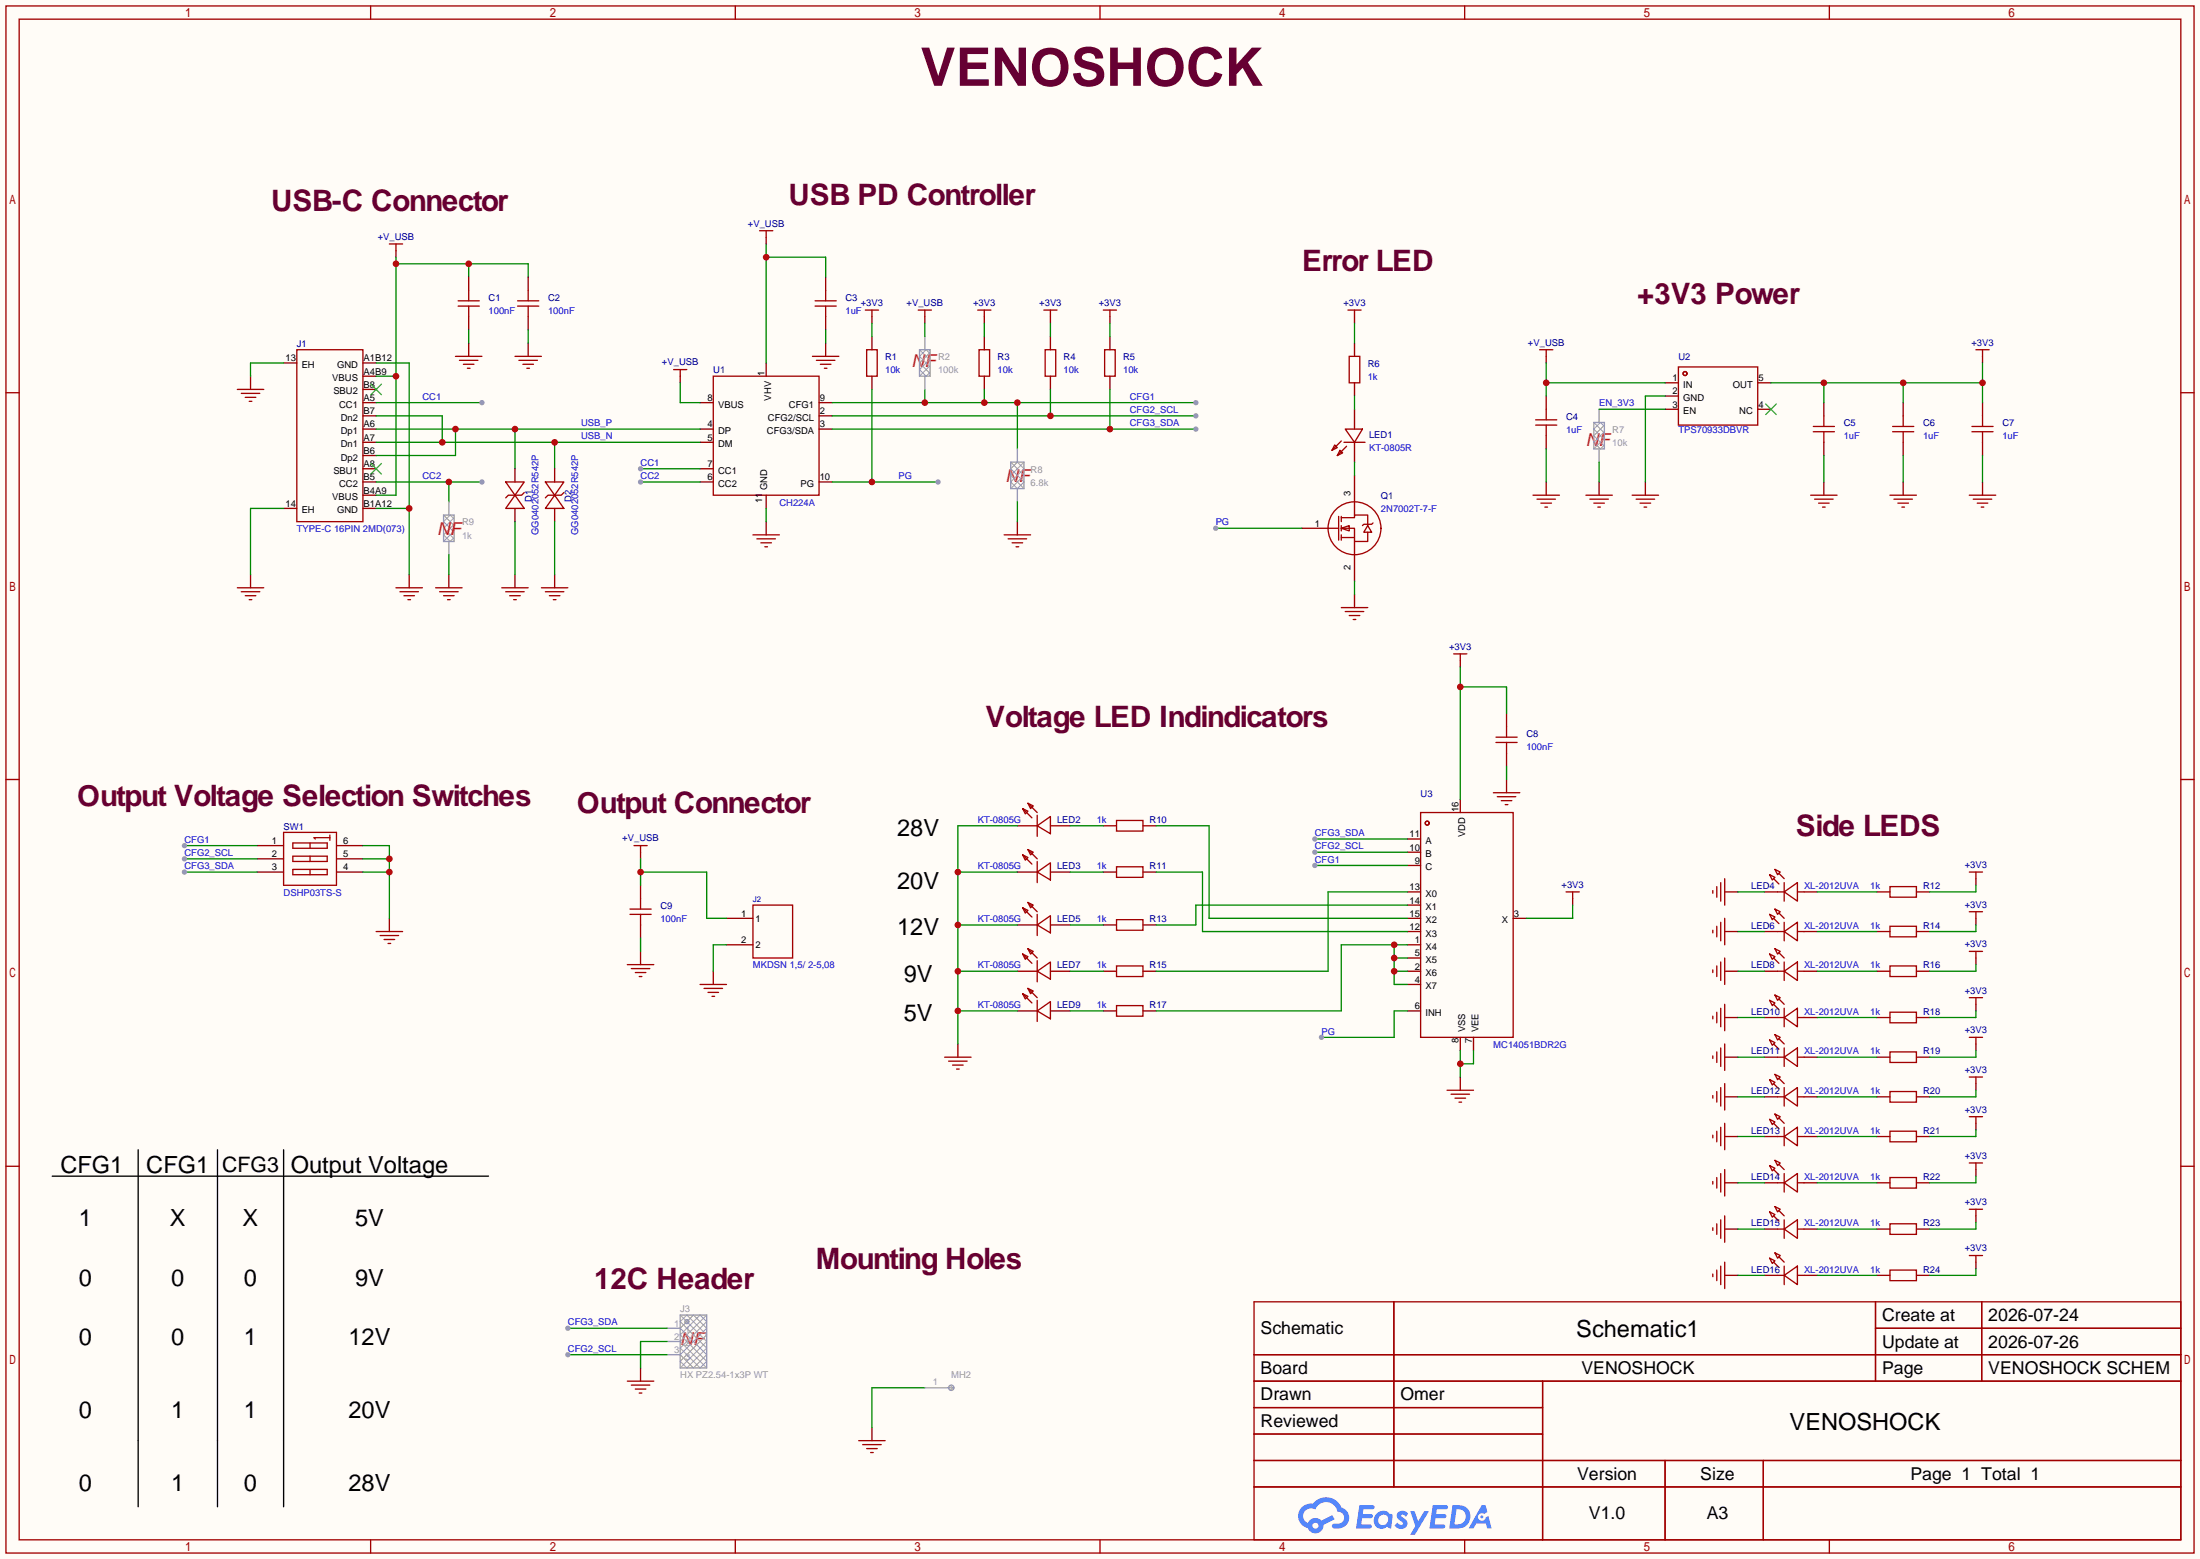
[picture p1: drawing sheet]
<svg xmlns="http://www.w3.org/2000/svg" width="423mm" height="299mm" viewBox="0 0 423 299" stroke-linecap="round" stroke-linejoin="round" font-family="sans-serif">
<path d="M0 0h422.7v299.5h-422.7z" fill="#fffcf7"/>
<g fill="none" stroke="#a10000" stroke-width=".25">
<path d="M1.1 1.1h420.4v297.2h-420.4zM3.7 3.7h415.3v292.1h-415.3zM71.2 1.1v2.6M141.3 1.1v2.6M211.3 1.1v2.6M281.4 1.1v2.6M351.5 1.1v2.6M1.1 75.4h2.6M419 75.4h2.5M1.1 149.7h2.6M419 149.7h2.5M1.1 224h2.6"/>
<path d="M419 224h2.5M240.9 250.1h178.1v45.7h-178.1zM267.8 250.1v35.5M360.3 250.1v15.2M360.3 255.1h58.7M380.7 250.1v15.2M240.9 260.2h178.1M240.9 265.3h178.1M240.9 270.4h55.5M240.9 275.5h55.5M296.4 265.3v30.5M71.2 295.8v2.5"/>
<path d="M141.3 295.8v2.5M211.3 295.8v2.5M240.9 280.5h178.1M240.9 285.6h178.1M281.4 295.8v2.5M319.9 280.5v15.3M338.8 280.5v15.3M351.5 295.8v2.5"/>
</g>
<g fill="#5487ff">
<path d="M268.7 290.5a1.3 1.3 0 0 1 1.8 .2l-.4 .7a.54 .54 0 0 0-.9-.3l.1 .2a1.58 1.58 0 0 1 1.1 1.6 1.43 1.43 0 0 1-2.5 .2l.5-.6a.64 .64 0 0 0 .5 .4 .64 .64 0 0 0 .7-.2l-.2-.3a1.35 1.35 0 0 1-.9-1.8z"/>
<path d="M270.9 290.3h.9l.6 1.9 1.2-1.9h.9l-2.7 4.5h-.9l1-1.7z"/>
<path d="M261.2 289.1h1.6a1.31 1.31 0 0 1 1.2 .2 .4 .4 0 0 1-.3 .6h-1.8l-.1 .9h1.6a.4 .4 0 0 1 .4 .5 .4 .4 0 0 1-.4 .3h-1.7l-.2 1.2h.8a1.23 1.23 0 0 1 1.2 .2 .39 .39 0 0 1-.3 .6h-2.7z"/>
<path d="M275.3 289.1h1.6a1.32 1.32 0 0 1 1.2 .2 .39 .39 0 0 1-.3 .6h-1.8l-.1 .9h1.6a.4 .4 0 0 1 .4 .5 .4 .4 0 0 1-.4 .3h-1.7l-.2 1.2h.8a1.23 1.23 0 0 1 1.2 .2 .39 .39 0 0 1-.3 .6h-2.7z"/>
<path d="M284.7 289.1h.7l.3 1.4-.6 .3a.75 .75 0 0 0-1.1 .3 .75 .75 0 0 0 .5 1.1 .75 .75 0 0 0 .9-.7l.5-.3 .7 2.4h-.9l-.2-1h-1.9l-.5 1h-.9z"/>
<path d="M279.1 289.1l-.7 4.5h1.5a2.27 2.27 0 0 0 2.6-2.3 2.27 2.27 0 0 0-2.7-2.2zM279.8 289.9a1.5 1.5 0 0 1 1.8 1.5 1.5 1.5 0 0 1-1.9 1.4h-.3z"/>
<path d="M264.5 290.7a1.6 1.6 0 0 0-.4 2.2 1.6 1.6 0 0 0 2.2 .5l.2-.2 .8 .4 .3-2.5-.2-.3h-.5a1.58 1.58 0 0 0-2.4-.1zM265.1 291.3a.99 .99 0 0 1 1.6 .3 .99 .99 0 0 1-.9 1.3 .94 .94 0 0 1-1-.5 .94 .94 0 0 1 .3-1.1z"/>
<path d="M250.1 289.5a2.37 2.37 0 0 0 1.2 4 1.54 1.54 0 0 0 1.7 1 1.54 1.54 0 0 0 1.3-1.6l2.1-1.1-.5-.8-2 1.1a1.57 1.57 0 0 0-2.6 .5 1.5 1.5 0 0 1-.8-2.1 1.5 1.5 0 0 1 2.2-.5 2.23 2.23 0 0 1 2.3-1.5 2.23 2.23 0 0 1 2 1.9 1.16 1.16 0 0 1 1.2 1 1.16 1.16 0 0 1-1.1 1.3h-.6a.47 .47 0 0 0-.6 .4 .47 .47 0 0 0 .4 .5 2.19 2.19 0 0 0 2.4-.8 2.19 2.19 0 0 0 .1-2.5l-1.1-.8a3.2 3.2 0 0 0-5.5-.7l-1.1 .1zM252.1 293.1a.6 .6 0 0 1 1.2 0 .6 .6 0 0 1-1.2 0z"/>
<circle cx="284.7" cy="291.4" r=".28"/>
</g>
<g fill="none" stroke="#a10000" stroke-width=".25">
<path d="M156.6 58.8h4.1M156.6 57.8h4.1M158.6 55.8v2M158.6 58.8v2M137 72.3h20.4v22.8h-20.4zM297.1 78.6v2M350.4 79.9v2M365.6 79.9v2M380.9 79.9v2M295 81.7h4.1M295 80.6h4.1M297.1 81.7v2"/>
<path d="M348.4 82.9h4M348.4 81.9h4M350.4 82.9v2.1M363.6 82.9h4.1M363.6 81.9h4.1M365.6 82.9v2.1M378.8 82.9h4.1M378.8 81.9h4.1M380.9 82.9v2.1"/>
</g>
<g fill="none" stroke="#870000" stroke-width=".25">
<path d="M158.6 53.2v2.6M134.5 77.3h2.5M147.2 69.7v2.6M157.4 79.9h2.5M157.4 77.3h2.5M158.6 60.8v2.6M297.1 76.1v2.5M350.4 77.3v2.6M365.6 77.3v2.6M380.9 77.3v2.6M134.5 82.4h2.5M134.5 85h2.5"/>
<path d="M134.5 92.6h2.5M134.5 90h2.5M147.2 95.1v2.6M157.4 82.4h2.5M157.4 92.6h2.5M297.1 83.7v2.5M350.4 85v2.5M365.6 85v2.5M380.9 85v2.5"/>
</g>
<path d="M147.2 49.4h11.4v3.8M147.2 46.9v22.8" fill="none" stroke="#008700" stroke-width=".25"/>
<circle cx="147.2" cy="49.4" r=".63" fill="#c00"/>
<g fill="none" stroke="#870000" stroke-width=".25">
<path d="M76.1 48.1v1.3M147.2 45.6v1.3M48.1 72.3v2.5M54.5 69.7h2.5M69.7 69.7h2.6M69.7 72.3h2.6M69.7 74.8h2.6M69.7 77.3h2.6M69.7 79.9h2.6M90 65.9v2.6M101.5 65.9v2.6M130.7 72.3v1.2"/>
<path d="M158.6 65.9v2.6M167.5 60.8v1.3M177.7 60.8v1.3M189.1 60.8v1.3M201.8 60.8v1.3M213.2 60.8v1.3M260.2 60.8v1.3M297.1 68.5v1.2M380.9 68.5v1.2M54.5 97.7h2.5M69.7 82.4h2.6M69.7 85h2.6"/>
<path d="M69.7 87.5h2.6M69.7 90h2.6M69.7 92.6h2.6M69.7 95.1h2.6M69.7 97.7h2.6M297.1 92.6v2.5M307.2 92.6v2.5M316.1 92.6v2.5M350.4 92.6v2.5M365.6 92.6v2.5M380.9 92.6v2.5M48.1 110.4v2.5"/>
<path d="M78.6 110.4v2.5M86.2 110.4v2.5M98.9 110.4v2.5M106.6 110.4v2.5M147.2 100.2v2.5M195.5 100.2v2.5M260.2 114.2v2.5M280.5 126.9v1.2M289.4 149.7v2.6M74.8 176.4v2.5M123.1 163.7v1.3M302.1 172.6v1.3"/>
<path d="M331.3 171.3h2.6M331.3 178.9h2.6M379.6 168.8v1.3M379.6 176.4v1.3M123.1 182.8v2.5M137 186.6v2.5M331.3 195.5h2.6M331.3 186.6h2.6M379.6 184v1.3M379.6 192.9v1.3M184 200.5v2.6M280.5 206.9v2.5"/>
<path d="M331.3 210.7h2.6M331.3 218.3h2.6M331.3 203.1h2.6M379.6 200.5v1.3M379.6 208.2v1.2M379.6 215.8v1.2M331.3 227.2h2.6M331.3 236.1h2.6M379.6 224.7v1.2M379.6 233.6v1.2M331.3 245h2.6M379.6 242.4v1.3"/>
<path d="M123.1 262.8v2.5M167.5 274.2v2.5"/>
</g>
<g fill="none" stroke="#a10000" stroke-width=".25">
<path d="M74.8 46.9h2.5M76.1 46.9v1.2M145.9 44.3h2.6M147.2 44.3v1.3M166.2 59.6h2.6M167.5 59.6v1.2M176.4 59.6h2.5M177.7 59.6v1.2M187.8 59.6h2.6M189.1 59.6v1.2M200.5 59.6h2.6M201.8 59.6v1.2"/>
<path d="M212 59.6h2.5M213.2 59.6v1.2M259 59.6h2.5M260.2 59.6v1.2M45.6 74.8h5.1M46.4 75.6h3.5M47.1 76.3h2M47.9 77.1h.5M57 67.2h12.7v33h-12.7zM87.5 68.5h5.1M88.3 69.2h3.5M89 70h2.1"/>
<path d="M89.8 70.7h.5M98.9 68.5h5.1M99.7 69.2h3.6M100.5 70h2M101.2 70.7h.5M129.4 71h2.6M130.7 71v1.3M156.1 68.5h5.1M156.8 69.2h3.6M157.6 70h2M158.4 70.7h.5M295.8 67.2h2.5"/>
<path d="M297.1 67.2v1.3M379.6 67.2h2.5M380.9 67.2v1.3M294.5 95.1h5.1M295.3 95.9h3.5M296 96.6h2.1M296.8 97.4h.5M304.7 95.1h5.1M305.4 95.9h3.6M306.2 96.6h2M307 97.4h.5M313.6 95.1h5"/>
<path d="M314.3 95.9h3.6M315.1 96.6h2M315.8 97.4h.6M347.9 95.1h5M348.6 95.9h3.6M349.4 96.6h2M350.1 97.4h.5M363.1 95.1h5.1M363.9 95.9h3.5M364.6 96.6h2M365.4 97.4h.5M378.3 95.1h5.1"/>
<path d="M379.1 95.9h3.6M379.9 96.6h2M380.6 97.4h.5M45.6 112.9h5.1M46.4 113.7h3.5M47.1 114.4h2M47.9 115.2h.5M76.1 112.9h5.1M76.8 113.7h3.6M77.6 114.4h2M78.4 115.2h.5M83.7 112.9h5.1"/>
<path d="M84.5 113.7h3.5M85.2 114.4h2M86 115.2h.5M96.4 112.9h5.1M97.2 113.7h3.5M97.9 114.4h2M98.7 115.2h.5M104 112.9h5.1M104.8 113.7h3.5M105.5 114.4h2.1M106.3 115.2h.5M144.7 102.7h5"/>
<path d="M145.4 103.5h3.6M146.2 104.3h2M146.9 105h.5M192.9 102.7h5.1M193.7 103.5h3.5M194.4 104.3h2.1M195.2 105h.5M257.7 116.7h5.1M258.4 117.5h3.6M259.2 118.2h2M260 119h.5M279.3 125.6h2.5"/>
<path d="M280.5 125.6v1.3M286.9 152.3h5.1M287.7 153h3.5M288.4 153.8h2M289.2 154.6h.5M72.3 178.9h5M73 179.7h3.6M121.8 162.4h2.5M123.1 162.4v1.3M300.9 171.3h2.5M302.1 171.3v1.3M329.1 171.1v.5"/>
<path d="M329.1 178.7v.5M329.8 170.3v2M329.8 177.9v2.1M330.6 169.5v3.6M330.6 177.2v3.5M331.3 168.8v5.1M331.3 176.4v5.1M378.3 175.1h2.6M378.3 167.5h2.6M379.6 167.5v1.3M379.6 175.1v1.3M73.8 180.5h2"/>
<path d="M74.5 181.2h.6M120.5 185.3h5.1M121.3 186.1h3.5M122 186.8h2.1M122.8 187.6h.5M134.5 189.1h5.1M135.3 189.9h3.5M136 190.6h2M136.8 191.4h.5M329.1 186.3v.5M329.1 195.2v.5M329.8 185.5v2.1"/>
<path d="M329.8 194.4v2.1M330.6 184.8v3.5M330.6 193.7v3.5M331.3 184v5.1M331.3 192.9v5.1M378.3 199.3h2.6M378.3 191.6h2.6M378.3 182.8h2.6M379.6 182.8v1.2M379.6 191.6v1.3M379.6 199.3v1.2M181.5 203.1h5.1"/>
<path d="M182.2 203.8h3.6M183 204.6h2M183.8 205.4h.5M278 209.4h5.1M278.8 210.2h3.5M279.5 210.9h2.1M280.3 211.7h.5M329.1 202.8v.5M329.1 210.4v.5M329.1 218.1v.5M329.8 202.1v2M329.8 209.7v2"/>
<path d="M329.8 217.3v2M330.6 201.3v3.6M330.6 208.9v3.6M330.6 216.5v3.6M331.3 200.5v5.1M331.3 208.2v5M331.3 215.8v5.1M378.3 206.9h2.6M378.3 214.5h2.6M379.6 206.9v1.3M379.6 214.5v1.3M329.1 226.9v.6"/>
<path d="M329.1 235.8v.5M329.8 226.2v2M329.8 235.1v2M330.6 225.4v3.6M330.6 234.3v3.6M331.3 224.7v5M331.3 233.6v5M378.3 232.3h2.6M378.3 223.4h2.6M379.6 223.4v1.3M379.6 232.3v1.3M329.1 244.7v.5"/>
<path d="M329.8 244v2M330.6 243.2v3.6M331.3 242.4v5.1M378.3 241.2h2.6M379.6 241.2v1.2M120.5 265.3h5.1M121.3 266.1h3.5M122 266.8h2.1M122.8 267.6h.5M165 276.7h5.1M165.7 277.5h3.6M166.5 278.3h2"/>
<path d="M167.3 279h.5"/>
</g>
<path d="M72.3 69.7h6.3v40.7M130.7 73.5v3.8h3.8M158.6 63.4v2.5M72.3 97.7h6.3M147.2 97.7v2.5" fill="none" stroke="#008700" stroke-width=".25"/>
<path d="M71.2 73.8l2.1 2M73.3 73.8l-2.1 2M71.2 89l2.1 2.1M73.3 89l-2.1 2.1" fill="none" stroke="#3c3" stroke-width=".25"/>
<circle cx="78.6" cy="97.7" r=".63" fill="#c00"/>
<path d="M54.5 69.7h-6.4v2.6M54.5 97.7h-6.4v12.7M72.3 82.4h62.2M87.5 82.4v5.1h-15.2M98.9 82.4v7.6" fill="none" stroke="#008700" stroke-width=".25"/>
<g fill="#c00">
<circle cx="87.5" cy="82.4" r=".63"/>
<circle cx="98.9" cy="82.4" r=".63"/>
</g>
<path d="M72.3 79.9h12.7v5.1M72.3 85h62.2M106.6 85v5" fill="none" stroke="#008700" stroke-width=".25"/>
<g fill="#c00">
<circle cx="85" cy="85" r=".63"/>
<circle cx="106.6" cy="85" r=".63"/>
</g>
<path d="M72.3 77.3h20.3" fill="none" stroke="#008700" stroke-width=".25"/>
<circle cx="92.6" cy="77.3" r=".51" fill="#999"/>
<path d="M72.3 92.6h20.3M86.2 92.6v3.8" fill="none" stroke="#008700" stroke-width=".25"/>
<circle cx="86.2" cy="92.6" r=".63" fill="#c00"/>
<circle cx="92.6" cy="92.6" r=".51" fill="#999"/>
<path d="M123.1 90h11.4" fill="none" stroke="#008700" stroke-width=".25"/>
<circle cx="123.1" cy="90" r=".51" fill="#999"/>
<path d="M123.1 92.6h11.4" fill="none" stroke="#008700" stroke-width=".25"/>
<circle cx="123.1" cy="92.6" r=".51" fill="#999"/>
<path d="M98.9 90v2.6M98.9 97.7v2.5M106.6 90v2.6M106.6 97.7v2.5" fill="none" stroke="#870000" stroke-width=".25"/>
<path d="M97.2 92.6h3.5l-1.8 2.5zM98.9 95.1l1.8 2.6h-3.5zM100.7 94.6l-.5 .5h-2.5l-.5 .5M104.8 92.6h3.5l-1.7 2.5zM106.6 95.1l1.7 2.6h-3.5zM108.3 94.6l-.5 .5h-2.5l-.5 .5" fill="none" stroke="#a10000" stroke-width=".25"/>
<path d="M76.1 49.4v45.7h-3.8M76.1 50.7h25.4v2.5M90 50.7v2.5M72.3 72.3h3.8M98.9 100.2v10.2M106.6 100.2v10.2" fill="none" stroke="#008700" stroke-width=".25"/>
<g fill="#c00">
<circle cx="76.1" cy="72.3" r=".63"/>
<circle cx="76.1" cy="50.7" r=".63"/>
<circle cx="90" cy="50.7" r=".63"/>
</g>
<g fill="none" stroke="#870000" stroke-width=".25">
<path d="M90 53.2v2.6M101.5 53.2v2.6M90 60.8v2.6M101.5 60.8v2.6M167.5 64.6v2.6M167.5 72.3v2.5M189.1 64.6v2.6M189.1 72.3v2.5M201.8 64.6v2.6M201.8 72.3v2.5M213.2 64.6v2.6M213.2 72.3v2.5"/>
<path d="M260.2 65.9v2.6M260.2 73.5v2.6M289.4 137v2.6M212 158.6h2.5M219.6 158.6h2.5M289.4 144.7v2.5M123.1 170.1v2.5M123.1 177.7v2.5M212 177.7h2.5M212 167.5h2.5M219.6 177.7h2.5M219.6 167.5h2.5"/>
<path d="M360.6 178.9h2.5M360.6 171.3h2.5M368.2 178.9h2.5M368.2 171.3h2.5M212 186.6h2.5M212 194.2h2.5M219.6 186.6h2.5M219.6 194.2h2.5M360.6 195.5h2.5M360.6 186.6h2.5M368.2 195.5h2.5M368.2 186.6h2.5"/>
<path d="M360.6 218.3h2.5M360.6 210.7h2.5M360.6 203.1h2.5M368.2 218.3h2.5M368.2 210.7h2.5M368.2 203.1h2.5M360.6 236.1h2.5M360.6 227.2h2.5M368.2 236.1h2.5M368.2 227.2h2.5M360.6 245h2.5M368.2 245h2.5"/>
</g>
<g fill="none" stroke="#a10000" stroke-width=".25">
<path d="M88 58.8h4.1M88 57.8h4.1M90 55.8v2M90 58.8v2M99.4 58.8h4.1M99.4 57.8h4.1M101.5 55.8v2M101.5 58.8v2M166.5 67.2h2v5.1h-2zM188.1 67.2h2v5.1h-2zM200.8 67.2h2v5.1h-2zM212.2 67.2h2v5.1h-2z"/>
<path d="M259.2 68.5h2v5h-2zM289.4 139.6v2M214.5 157.6h5.1v2h-5.1zM287.4 142.6h4.1M287.4 141.6h4.1M289.4 142.6v2.1M121 175.6h4.1M121 174.6h4.1M123.1 172.6v2M123.1 175.6v2.1M214.5 176.7h5.1v2h-5.1zM214.5 166.5h5.1v2h-5.1z"/>
<path d="M363.1 177.9h5.1v2.1h-5.1zM363.1 170.3h5.1v2h-5.1zM214.5 193.2h5.1v2h-5.1zM214.5 185.5h5.1v2.1h-5.1zM363.1 194.4h5.1v2.1h-5.1zM363.1 185.5h5.1v2.1h-5.1zM363.1 217.3h5.1v2h-5.1zM363.1 209.7h5.1v2h-5.1zM363.1 202.1h5.1v2h-5.1zM363.1 235.1h5.1v2h-5.1zM363.1 226.2h5.1v2h-5.1zM363.1 244h5.1v2h-5.1z"/>
</g>
<path d="M90 63.4v2.5M101.5 63.4v2.5M159.9 77.3h69.8M177.7 74.8v2.5M189.1 74.8v2.5M195.5 77.3v8.9M86.2 106.6v3.8M289.4 147.2v2.5M123.1 180.2v2.6" fill="none" stroke="#008700" stroke-width=".25"/>
<path d="M307.2 78.6v2.6M85.2 98.9h2v5.1h-2zM86.2 96.4v2.5M306.2 81.2h2v5h-2zM307.2 86.2v2.6M86.2 104v2.6" fill="none" stroke="#999" stroke-width=".25"/>
<path d="M85.2 98.9l2 2.1M87.2 99.7l-.7-.8-1.3 1.3 2 2M87.2 99.4l-2 2.1 2 2M306.2 81.2l2 2M308.2 81.9l-.7-.7-1.3 1.2 2 2.1M308.2 81.7l-2 2 2 2M308.2 82.9l-2 2.1 1.3 1.2 .7-.7M308.2 84.2l-2 2M87.2 100.7l-2 2 1.3 1.3 .7-.7M87.2 102l-2 2" fill="none" stroke="#999" stroke-width=".19"/>
<g fill="#c00">
<circle cx="195.5" cy="77.3" r=".63"/>
<circle cx="189.1" cy="77.3" r=".63"/>
<circle cx="177.7" cy="77.3" r=".63"/>
</g>
<circle cx="229.7" cy="77.3" r=".51" fill="#999"/>
<path d="M159.9 79.9h69.8M201.8 74.8v5.1" fill="none" stroke="#008700" stroke-width=".25"/>
<circle cx="201.8" cy="79.9" r=".63" fill="#c00"/>
<circle cx="229.7" cy="79.9" r=".51" fill="#999"/>
<path d="M213.2 74.8v7.6M159.9 82.4h69.8" fill="none" stroke="#008700" stroke-width=".25"/>
<circle cx="213.2" cy="82.4" r=".63" fill="#c00"/>
<circle cx="229.7" cy="82.4" r=".51" fill="#999"/>
<path d="M167.5 62.1v2.5M177.7 62.1v2.5M189.1 62.1v2.5M201.8 62.1v2.5M213.2 62.1v2.5M195.5 96.4v3.8M35.4 162.4h14" fill="none" stroke="#008700" stroke-width=".25"/>
<path d="M176.7 67.2l2 2M178.7 67.9l-.8-.7-1.2 1.3 2 2M178.7 67.7l-2 2 2 2.1M178.7 69l-2 2 1.2 1.3 .8-.8M178.7 70.2l-2 2.1M194.2 90l1.3-1.2 1.2 1.2-2.5 2.6 1.3 1.3 1.2-1.3zM194.2 88.8l2.5 2.5-2.5 2.6M196.7 88.8l-2.5 2.5 2.5 2.6" fill="none" stroke="#999" stroke-width=".19"/>
<path d="M176.7 67.2h2v5.1h-2zM177.7 64.6v2.6M177.7 72.3v2.5M194.2 88.8h2.5v5.1h-2.5zM195.5 86.2v2.6M195.5 93.9v2.5" fill="none" stroke="#999" stroke-width=".25"/>
<path d="M54.5 159.9h10.1v10.2h-10.1zM56.3 161.9h6.6v1h-6.6zM56.3 164.5h6.6v1h-6.6zM56.3 167h6.6v1h-6.6zM59.6 161.9v1M59.6 164.5v1M59.6 167v1M63.4 160.4v1M63.4 160.9h-3.1l.3 .3" fill="none" stroke="#a10000" stroke-width=".25"/>
<path d="M49.4 167.5h5.1M49.4 165h5.1M49.4 162.4h5.1M64.6 167.5h5.1M64.6 165h5.1M64.6 162.4h5.1" fill="none" stroke="#870000" stroke-width=".25"/>
<circle cx="35.4" cy="162.4" r=".51" fill="#999"/>
<path d="M35.4 165h14" fill="none" stroke="#008700" stroke-width=".25"/>
<circle cx="35.4" cy="165" r=".51" fill="#999"/>
<path d="M35.4 167.5h14" fill="none" stroke="#008700" stroke-width=".25"/>
<circle cx="35.4" cy="167.5" r=".51" fill="#999"/>
<path d="M69.7 165h5.1M69.7 162.4h5.1v14M69.7 167.5h5.1" fill="none" stroke="#008700" stroke-width=".25"/>
<g fill="#c00">
<circle cx="74.8" cy="165" r=".63"/>
<circle cx="74.8" cy="167.5" r=".63"/>
</g>
<path d="M10 225.9h83.9M26.5 220.9v68.5M41.8 220.9v68.5M54.5 220.9v68.5" fill="none" stroke="#000" stroke-width=".25"/>
<g fill="none" stroke="#a10000" stroke-width=".25">
<path d="M322.5 70.5h15.2v11.2h-15.2z"/>
<circle cx="323.7" cy="71.8" r=".38"/>
</g>
<path d="M319.9 73.5h2.6M319.9 76.1h2.6M319.9 78.6h2.6M337.7 73.5h2.5M337.7 78.6h2.5" fill="none" stroke="#870000" stroke-width=".25"/>
<path d="M339.2 77.6l2 2M341.2 77.6l-2 2" fill="none" stroke="#3c3" stroke-width=".25"/>
<path d="M340.2 73.5h40.7M350.4 73.5v3.8M365.6 73.5v3.8M380.9 69.7v7.6" fill="none" stroke="#008700" stroke-width=".25"/>
<g fill="#c00">
<circle cx="380.9" cy="73.5" r=".63"/>
<circle cx="365.6" cy="73.5" r=".63"/>
<circle cx="350.4" cy="73.5" r=".63"/>
</g>
<path d="M297.1 69.7v6.4M297.1 73.5h22.8" fill="none" stroke="#008700" stroke-width=".25"/>
<circle cx="297.1" cy="73.5" r=".63" fill="#c00"/>
<path d="M167.5 74.8v17.8M307.2 78.6h12.7M319.9 76.1h-3.8v16.5M159.9 92.6h20.3M297.1 86.2v6.4M307.2 88.8v3.8M350.4 87.5v5.1M365.6 87.5v5.1M380.9 87.5v5.1" fill="none" stroke="#008700" stroke-width=".25"/>
<circle cx="167.5" cy="92.6" r=".63" fill="#c00"/>
<circle cx="180.2" cy="92.6" r=".51" fill="#999"/>
<path d="M260.2 62.1v3.8M260.2 76.1v2.5M260.2 88.8v2.5M233.6 101.5h16.5M260.2 111.6v2.6" fill="none" stroke="#008700" stroke-width=".25"/>
<g fill="none" stroke="#a10000" stroke-width=".25">
<path d="M256.4 85.5l.5 .5-1 .5zM257.2 99.2v4.6M257.4 86.5l.5 .5-1 .5zM257.7 99.4h2.5v-.5h2.6v1.8M257.7 84.7l-1.8 1.8M257.7 99.2v1M258.2 85h4.1M258.4 82.4h3.3l-1.5 2.6zM258.7 85.7l-1.8 1.8M260.2 96.4v2.5M255.1 101.5h2.1M257.7 101.5h2.5v2.5h2.6v-1.8"/>
<path d="M257.7 101.5l1.5-.5v1zM257.7 103.3h2.5M257.7 101v1M257.7 102.7v1.1M260.2 104v2.6M262.8 101l.7 1.2h-1.5zM263.8 100.5l-.3 .2h-1.5l-.3 .3"/>
<circle cx="260.2" cy="101.5" r="5.1"/>
</g>
<path d="M260.2 78.6v3.8M260.2 85v3.8M260.2 91.3v5.1M250.1 101.5h5M260.2 106.6v5" fill="none" stroke="#870000" stroke-width=".25"/>
<circle cx="233.6" cy="101.5" r=".51" fill="#999"/>
<path d="M139.6 176.4h5.1M139.6 181.5h5.1" fill="none" stroke="#870000" stroke-width=".25"/>
<path d="M144.7 173.9h7.6v10.1h-7.6z" fill="none" stroke="#a10000" stroke-width=".25"/>
<path d="M123.1 165v5.1M123.1 167.5h12.7v8.9h3.8" fill="none" stroke="#008700" stroke-width=".25"/>
<circle cx="123.1" cy="167.5" r=".63" fill="#c00"/>
<path d="M195.5 158.6h-11.5v41.9M184 167.5h11.5M184 177.7h11.5M139.6 181.5h-2.6v5.1M184 186.6h11.5M184 194.2h11.5" fill="none" stroke="#008700" stroke-width=".25"/>
<g fill="none" stroke="#a10000" stroke-width=".25">
<path d="M196.5 155.3l1 .5-.5 .5zM196.5 155.3l1.7 1.8M197.5 154.3l1 .5-.5 .5zM197.5 154.3l1.8 1.8M199.3 158.6l2.5-1.8v3.3zM199.3 156.6v4.1M196.5 164.2l1 .5-.5 .5zM196.5 174.4l1 .5-.5 .5zM196.5 164.2l1.7 1.8M196.5 174.4l1.7 1.7M197.5 163.2l1 .5-.5 .5zM197.5 173.4l1 .5-.5 .5z"/>
<path d="M197.5 163.2l1.8 1.8M197.5 173.4l1.8 1.7M199.3 167.5l2.5-1.8v3.3zM199.3 177.7l2.5-1.8v3.3zM199.3 165.5v4M199.3 175.6v4.1M196.5 190.9l1 .5-.5 .5zM196.5 183.3l1 .5-.5 .5zM196.5 190.9l1.7 1.8M196.5 183.3l1.7 1.7M197.5 189.9l1 .5-.5 .5zM197.5 182.2l1 .6-.5 .5z"/>
<path d="M197.5 189.9l1.8 1.7M197.5 182.2l1.8 1.8M199.3 194.2l2.5-1.8v3.3zM199.3 186.6l2.5-1.8v3.3zM199.3 184.5v4.1M199.3 192.2v4"/>
</g>
<path d="M195.5 158.6h3.8M201.8 158.6h3.8M195.5 167.5h3.8M195.5 177.7h3.8M201.8 167.5h3.8M201.8 177.7h3.8M195.5 194.2h3.8M195.5 186.6h3.8M201.8 194.2h3.8M201.8 186.6h3.8" fill="none" stroke="#870000" stroke-width=".25"/>
<g fill="#c00">
<circle cx="184" cy="167.5" r=".63"/>
<circle cx="184" cy="177.7" r=".63"/>
<circle cx="184" cy="186.6" r=".63"/>
<circle cx="184" cy="194.2" r=".63"/>
</g>
<path d="M280.5 132h8.9v5M280.5 128.1v25.4M205.6 158.6h6.4M205.6 167.5h6.4M205.6 177.7h6.4M205.6 186.6h6.4M205.6 194.2h6.4" fill="none" stroke="#008700" stroke-width=".25"/>
<g fill="none" stroke="#a10000" stroke-width=".25">
<path d="M272.9 156.1h17.8v43.2h-17.8z"/>
<circle cx="274.2" cy="158.1" r=".38"/>
</g>
<g fill="none" stroke="#870000" stroke-width=".25">
<path d="M280.5 153.5v2.6M270.4 176.4h2.5M270.4 166.2h2.5M270.4 163.7h2.5M270.4 161.2h2.5M270.4 178.9h2.5M270.4 171.3h2.5M270.4 173.9h2.5M290.7 176.4h2.5M270.4 181.5h2.5M270.4 186.6h2.5M270.4 189.1h2.5"/>
<path d="M270.4 184h2.5M270.4 194.2h2.5M280.5 199.3v2.5M283.1 199.3v2.5"/>
</g>
<circle cx="280.5" cy="132" r=".63" fill="#c00"/>
<path d="M302.1 173.9v2.5h-8.9M280.5 201.8v5.1M283.1 201.8v2.5h-2.6" fill="none" stroke="#008700" stroke-width=".25"/>
<circle cx="280.5" cy="204.3" r=".63" fill="#c00"/>
<path d="M252.6 161.2h17.8" fill="none" stroke="#008700" stroke-width=".25"/>
<circle cx="252.6" cy="161.2" r=".51" fill="#999"/>
<path d="M252.6 163.7h17.8" fill="none" stroke="#008700" stroke-width=".25"/>
<circle cx="252.6" cy="163.7" r=".51" fill="#999"/>
<path d="M252.6 166.2h17.8" fill="none" stroke="#008700" stroke-width=".25"/>
<circle cx="252.6" cy="166.2" r=".51" fill="#999"/>
<path d="M222.1 158.6h10.2v17.8h38.1M222.1 167.5h8.9v11.4h39.4M270.4 173.9h-40.7v3.8h-7.6M270.4 171.3h-15.3v15.3h-33M267.8 186.6h2.6M267.8 181.5v7.6h2.6M267.8 184h2.6M270.4 181.5h-12.7v12.7h-35.6" fill="none" stroke="#008700" stroke-width=".25"/>
<g fill="#c00">
<circle cx="267.8" cy="181.5" r=".63"/>
<circle cx="267.8" cy="184" r=".63"/>
<circle cx="267.8" cy="186.6" r=".63"/>
</g>
<path d="M270.4 194.2h-2.6v5.1h-13.9" fill="none" stroke="#008700" stroke-width=".25"/>
<circle cx="253.9" cy="199.3" r=".51" fill="#999"/>
<path d="M130.7 253.9l5.1 5.1-3.8 3.8-1.3-1.3 5.1-5.1-3.8-3.8zM130.7 255.1l5.1 5.1-2.6 2.6-2.5-2.6 5.1-5.1-2.6-2.5zM130.7 252.6l5.1 5.1-5.1 5.1M132.1 253.5l.2 .2M132.3 254l-.2 .2M134.5 252.6l-3.8 3.8 5.1 5.1-1.3 1.3-3.8-3.8 5.1-5.1zM135.8 252.6l-5.1 5.1 5.1 5.1" fill="none" stroke="#999" stroke-width=".19"/>
<g fill="none" stroke="#999" stroke-width=".25">
<path d="M128.1 255.1h2.6M128.1 257.7h2.6M130.7 252.6h5.1v10.2h-5.1zM128.1 260.2h2.6"/>
<circle cx="132" cy="253.9" r=".38"/>
</g>
<path d="M109.1 255.1h19M128.1 257.7h-5v5.1" fill="none" stroke="#008700" stroke-width=".25"/>
<circle cx="109.1" cy="255.1" r=".51" fill="#999"/>
<path d="M109.1 260.2h19" fill="none" stroke="#008700" stroke-width=".25"/>
<circle cx="109.1" cy="260.2" r=".51" fill="#999"/>
<g fill="none" stroke="#008700" stroke-width=".25">
<path d="M333.9 178.9h5.1M333.9 171.3h5.1M349.1 178.9h11.5M349.1 171.3h11.5M379.6 177.7v1.2h-8.9M379.6 170.1v1.2h-8.9M333.9 186.6h5.1M333.9 195.5h5.1M349.1 186.6h11.5M349.1 195.5h11.5M379.6 185.3v1.3h-8.9M379.6 194.2v1.3h-8.9"/>
<path d="M333.9 203.1h5.1M333.9 210.7h5.1M333.9 218.3h5.1M349.1 203.1h11.5M349.1 210.7h11.5M349.1 218.3h11.5M379.6 201.8v1.3h-8.9M379.6 209.4v1.3h-8.9M379.6 217v1.3h-8.9M333.9 236.1h5.1M333.9 227.2h5.1M349.1 236.1h11.5"/>
<path d="M349.1 227.2h11.5M379.6 234.8v1.3h-8.9M379.6 225.9v1.3h-8.9M333.9 245h5.1M349.1 245h11.5M379.6 243.7v1.3h-8.9M177.7 266.6h-10.2v7.6"/>
</g>
<g fill="none" stroke="#a10000" stroke-width=".25">
<path d="M340 175.6l1 .5-.5 .6zM340 168l1 .5-.5 .5zM340.7 176.4l1.1 1M340.7 168.8l1.1 1M341 174.6l1 .5-.5 .5zM341 167l1 .5-.5 .5zM341.5 178.9h1.3M341.5 171.3h1.3M341.8 175.4l1 1M341.8 167.8l1 1M342.8 178.9l2.5-1.7v3.5zM342.8 171.3l2.5-1.8v3.6z"/>
<path d="M342.8 169.5v3.6M342.8 177.2v3.5M345.3 178.9h1.3M345.3 171.3h1.3M340 192.2l1 .5-.5 .5zM340 199.8l1 .5-.5 .5zM340 183.3l1 .5-.5 .5zM340.7 192.9l1.1 1M340.7 184l1.1 1M341 191.1l1 .5-.5 .6zM341 198.8l1 .5-.5 .5zM341 182.2l1 .6-.5 .5z"/>
<path d="M341.5 195.5h1.3M341.5 186.6h1.3M341.8 191.9l1 1M341.8 199.5l1 1M341.8 183l1 1M342.8 195.5l2.5-1.8v3.5zM342.8 186.6l2.5-1.8v3.5zM342.8 184.8v3.5M342.8 193.7v3.5M345.3 195.5h1.3M345.3 186.6h1.3M340 207.4l1 .5-.5 .5z"/>
<path d="M340 215l1 .5-.5 .5zM340.7 208.2l1.1 1M340.7 215.8l1.1 1M340.7 200.5l1.1 1M341 206.4l1 .5-.5 .5zM341 214l1 .5-.5 .5zM341.5 210.7h1.3M341.5 218.3h1.3M341.5 203.1h1.3M341.8 207.1l1 1.1M341.8 214.8l1 1M342.8 210.7l2.5-1.8v3.6z"/>
<path d="M342.8 218.3l2.5-1.8v3.6zM342.8 203.1l2.5-1.8v3.6zM342.8 201.3v3.6M342.8 208.9v3.6M342.8 216.5v3.6M345.3 210.7h1.3M345.3 218.3h1.3M345.3 203.1h1.3M340 232.8l1 .5-.5 .5zM340 223.9l1 .5-.5 .5zM340.7 233.6l1.1 1M340.7 224.7l1.1 1"/>
<path d="M341 231.8l1 .5-.5 .5zM341 222.9l1 .5-.5 .5zM341.5 236.1h1.3M341.5 227.2h1.3M341.8 232.5l1 1.1M341.8 223.6l1 1.1M342.8 236.1l2.5-1.8v3.6zM342.8 227.2l2.5-1.8v3.6zM342.8 225.4v3.6M342.8 234.3v3.6M345.3 236.1h1.3M345.3 227.2h1.3"/>
<path d="M340 241.7l1 .5-.5 .5zM340.7 242.4l1.1 1.1M341 240.7l1 .5-.5 .5zM341.5 245h1.3M341.8 241.4l1 1M342.8 245l2.5-1.8v3.6zM342.8 243.2v3.6M345.3 245h1.3"/>
</g>
<g fill="none" stroke="#870000" stroke-width=".25">
<path d="M339 178.9h2.5M339 171.3h2.5M346.6 178.9h2.5M346.6 171.3h2.5M339 195.5h2.5M339 186.6h2.5M346.6 195.5h2.5M346.6 186.6h2.5M339 210.7h2.5M339 218.3h2.5M339 203.1h2.5M346.6 210.7h2.5"/>
<path d="M346.6 218.3h2.5M346.6 203.1h2.5M339 236.1h2.5M339 227.2h2.5M346.6 236.1h2.5M346.6 227.2h2.5M339 245h2.5M346.6 245h2.5"/>
</g>
<g fill="none" stroke="#999" stroke-width=".25">
<path d="M177.7 266.6h5.1"/>
<circle cx="182.8" cy="266.6" r=".51"/>
</g>
<path d="M182.5 266.1l.7 .7M183.2 266.4l-.7 .6" fill="none" stroke="#999" stroke-width=".19"/>
<text font-size="10.2" fill="#603" x="176.8" y="16.5">VENOSHOCK</text>
<g font-size="5.7" fill="#603">
<text x="52.1" y="40.6">USB-C Connector</text>
<text x="151.5" y="39.3">USB PD Controller</text>
<text x="250.2" y="52">Error LED</text>
<text x="314.6" y="58.4">+3V3 Power</text>
<text x="189.3" y="139.7">Voltage LED Indindicators</text>
<text x="14.8" y="154.9">Output Voltage Selection Switches</text>
<text x="110.8" y="156.2">Output Connector</text>
<text x="345" y="160.6">Side LEDS</text>
<text x="156.7" y="243.8">Mounting Holes</text>
<text x="114.1" y="247.6">12C Header</text>
</g>
<g font-size="4.5">
<text x="172.4" y="160.6">28V</text>
<text x="172.4" y="170.8">20V</text>
<text x="172.4" y="179.7">12V</text>
<text x="173.6" y="188.6">9V</text>
<text x="173.6" y="196.2">5V</text>
<text x="11.6" y="225.4">CFG1</text>
<text x="28.1" y="225.4">CFG1</text>
<text x="55.9" y="225.4">Output Voltage</text>
<text x="15.1" y="235.5">1</text>
<text x="32.6" y="235.5">X</text>
<text x="46.6" y="235.5">X</text>
<text x="68.2" y="235.5">5V</text>
<text x="15.1" y="247">0</text>
<text x="32.9" y="247">0</text>
<text x="46.9" y="247">0</text>
<text x="68.2" y="247">9V</text>
<text x="302.8" y="256.9">Schematic1</text>
<text x="15.1" y="258.4">0</text>
<text x="32.9" y="258.4">0</text>
<text x="46.9" y="258.4">1</text>
<text x="67" y="258.4">12V</text>
<text x="15.1" y="272.4">0</text>
<text x="32.9" y="272.4">1</text>
<text x="46.9" y="272.4">1</text>
<text x="67" y="272.4">20V</text>
<text x="343.8" y="274.6">VENOSHOCK</text>
<text x="15.1" y="286.3">0</text>
<text x="32.9" y="286.3">1</text>
<text x="46.9" y="286.3">0</text>
<text x="67" y="286.3">28V</text>
</g>
<text font-size="4.1" x="42.7" y="225.1">CFG3</text>
<g font-size="3.4" fill="#f03">
<text x="175.1" y="70.4">NF</text>
<text x="304.7" y="85.7">NF</text>
<text x="193.2" y="92.7">NF</text>
<text x="84" y="102.8">NF</text>
<text x="130.7" y="258.4">NF</text>
</g>
<g font-size="3.4">
<text x="242.2" y="256.3">Schematic</text>
<text x="361.6" y="253.8">Create at</text>
<text x="382" y="253.8">2026-07-24</text>
<text x="242.2" y="263.9">Board</text>
<text x="303.8" y="263.9">VENOSHOCK</text>
<text x="361.6" y="258.8">Update at</text>
<text x="361.6" y="263.9">Page</text>
<text x="382" y="258.8">2026-07-26</text>
<text x="382" y="263.9">VENOSHOCK SCHEM</text>
<text x="242.2" y="269">Drawn</text>
<text x="269" y="269">Omer</text>
<text x="242.2" y="274.1">Reviewed</text>
<text x="303" y="284.2">Version</text>
<text x="326.7" y="284.2">Size</text>
<text x="367" y="284.2">Page 1 Total 1</text>
<text x="305.3" y="291.9">V1.0</text>
<text x="327.9" y="291.9">A3</text>
</g>
<g font-size="1.8" fill="#000080">
<text x="72.6" y="46.1">+V_USB</text>
<text x="143.7" y="43.5">+V_USB</text>
<text x="93.9" y="57.7">C1</text>
<text x="105.3" y="57.7">C2</text>
<text x="162.4" y="57.7">C3</text>
<text x="165.4" y="58.8">+3V3</text>
<text x="174.2" y="58.8">+V_USB</text>
<text x="187" y="58.8">+3V3</text>
<text x="199.7" y="58.8">+3V3</text>
<text x="211.1" y="58.8">+3V3</text>
<text x="258.1" y="58.8">+3V3</text>
<text x="57" y="66.6">J1</text>
<text x="127.2" y="70.2">+V_USB</text>
<text x="137" y="71.7">U1</text>
<text x="170.1" y="69.2">R1</text>
<text x="191.6" y="69.2">R3</text>
<text x="204.3" y="69.2">R4</text>
<text x="215.8" y="69.2">R5</text>
<text x="262.8" y="70.4">R6</text>
<text x="293.5" y="66.4">+V_USB</text>
<text x="322.5" y="69.2">U2</text>
<text x="378.7" y="66.4">+3V3</text>
<text x="300.9" y="80.6">C4</text>
<text x="354.2" y="81.9">C5</text>
<text x="369.4" y="81.9">C6</text>
<text x="384.7" y="81.9">C7</text>
<text x="263" y="84.2">LED1</text>
<text x="265.3" y="95.8">Q1</text>
<text x="102.2" y="96.4" transform="rotate(-90 102.2 96.4)">D1</text>
<text x="109.8" y="96.4" transform="rotate(-90 109.8 96.4)">D2</text>
<text x="278.4" y="124.8">+3V3</text>
<text x="293.2" y="141.6">C8</text>
<text x="272.9" y="153">U3</text>
<text x="54.5" y="159.3">SW1</text>
<text x="119.6" y="161.6">+V_USB</text>
<text x="203.1" y="158.1">LED2</text>
<text x="220.9" y="158.1">R10</text>
<text x="203.1" y="167">LED3</text>
<text x="220.9" y="167">R11</text>
<text x="377.5" y="166.7">+3V3</text>
<text x="300" y="170.5">+3V3</text>
<text x="336.4" y="170.8">LED4</text>
<text x="369.4" y="170.8">R12</text>
<text x="126.9" y="174.6">C9</text>
<text x="203.1" y="177.1">LED5</text>
<text x="220.9" y="177.1">R13</text>
<text x="336.4" y="178.4">LED6</text>
<text x="369.4" y="178.4">R14</text>
<text x="377.5" y="174.3">+3V3</text>
<text x="377.5" y="182">+3V3</text>
<text x="203.1" y="186">LED7</text>
<text x="220.9" y="186">R15</text>
<text x="336.4" y="186">LED8</text>
<text x="369.4" y="186">R16</text>
<text x="377.5" y="190.8">+3V3</text>
<text x="203.1" y="193.6">LED9</text>
<text x="220.9" y="193.6">R17</text>
<text x="336.4" y="194.9">LED10</text>
<text x="369.4" y="194.9">R18</text>
<text x="336.4" y="202.5">LED11</text>
<text x="369.4" y="202.5">R19</text>
<text x="377.5" y="198.5">+3V3</text>
<text x="377.5" y="206.1">+3V3</text>
<text x="336.4" y="210.1">LED12</text>
<text x="369.4" y="210.1">R20</text>
<text x="377.5" y="213.7">+3V3</text>
<text x="336.4" y="217.8">LED13</text>
<text x="369.4" y="217.8">R21</text>
<text x="336.4" y="226.7">LED14</text>
<text x="369.4" y="226.7">R22</text>
<text x="377.5" y="222.6">+3V3</text>
<text x="377.5" y="231.5">+3V3</text>
<text x="336.4" y="235.5">LED15</text>
<text x="369.4" y="235.5">R23</text>
<text x="336.4" y="244.4">LED16</text>
<text x="369.4" y="244.4">R24</text>
<text x="377.5" y="240.4">+3V3</text>
</g>
<g font-size="1.8" fill="#00f">
<text x="93.9" y="60.3">100nF</text>
<text x="105.3" y="60.3">100nF</text>
<text x="162.4" y="60.3">1uF</text>
<text x="170.1" y="71.7">10k</text>
<text x="191.6" y="71.7">10k</text>
<text x="204.3" y="71.7">10k</text>
<text x="215.8" y="71.7">10k</text>
<text x="81.2" y="76.8">CC1</text>
<text x="217" y="76.8">CFG1</text>
<text x="262.8" y="73">1k</text>
<text x="111.6" y="81.9">USB_P</text>
<text x="217" y="79.3">CFG2_SCL</text>
<text x="217" y="81.9">CFG3_SDA</text>
<text x="300.9" y="83.1">1uF</text>
<text x="307.2" y="78.1">EN_3V3</text>
<text x="322.5" y="83.1">TPS70933DBVR</text>
<text x="111.6" y="84.4">USB_N</text>
<text x="123.1" y="89.5">CC1</text>
<text x="263" y="86.7">KT-0805R</text>
<text x="354.2" y="84.4">1uF</text>
<text x="369.4" y="84.4">1uF</text>
<text x="384.7" y="84.4">1uF</text>
<text x="81.2" y="92">CC2</text>
<text x="123.1" y="92">CC2</text>
<text x="172.6" y="92">PG</text>
<text x="149.7" y="97.1">CH224A</text>
<text x="233.6" y="100.9">PG</text>
<text x="265.3" y="98.4">2N7002T-7-F</text>
<text x="57" y="102.2">TYPE-C 16PIN 2MD(073)</text>
<text x="103.5" y="102.7" transform="rotate(-90 103.5 102.7)">GG0402052R542P</text>
<text x="111.1" y="102.7" transform="rotate(-90 111.1 102.7)">GG0402052R542P</text>
<text x="293.2" y="144.1">100nF</text>
<text x="35.4" y="161.9">CFG1</text>
<text x="187.8" y="158.1">KT-0805G</text>
<text x="210.7" y="158.1">1k</text>
<text x="252.6" y="160.6">CFG3_SDA</text>
<text x="35.4" y="164.4">CFG2_SCL</text>
<text x="35.4" y="167">CFG3_SDA</text>
<text x="187.8" y="167">KT-0805G</text>
<text x="210.7" y="167">1k</text>
<text x="252.6" y="163.2">CFG2_SCL</text>
<text x="252.6" y="165.7">CFG1</text>
<text x="54.5" y="172">DSHP03TS-S</text>
<text x="346.6" y="170.8">XL-2012UVA</text>
<text x="359.3" y="170.8">1k</text>
<text x="126.9" y="177.1">100nF</text>
<text x="187.8" y="177.1">KT-0805G</text>
<text x="210.7" y="177.1">1k</text>
<text x="346.6" y="178.4">XL-2012UVA</text>
<text x="359.3" y="178.4">1k</text>
<text x="144.7" y="186">MKDSN 1,5/ 2-5,08</text>
<text x="187.8" y="186">KT-0805G</text>
<text x="210.7" y="186">1k</text>
<text x="346.6" y="186">XL-2012UVA</text>
<text x="359.3" y="186">1k</text>
<text x="187.8" y="193.6">KT-0805G</text>
<text x="210.7" y="193.6">1k</text>
<text x="346.6" y="194.9">XL-2012UVA</text>
<text x="359.3" y="194.9">1k</text>
<text x="253.9" y="198.7">PG</text>
<text x="286.9" y="201.3">MC14051BDR2G</text>
<text x="346.6" y="202.5">XL-2012UVA</text>
<text x="359.3" y="202.5">1k</text>
<text x="346.6" y="210.1">XL-2012UVA</text>
<text x="359.3" y="210.1">1k</text>
<text x="346.6" y="217.8">XL-2012UVA</text>
<text x="359.3" y="217.8">1k</text>
<text x="346.6" y="226.7">XL-2012UVA</text>
<text x="359.3" y="226.7">1k</text>
<text x="346.6" y="235.5">XL-2012UVA</text>
<text x="359.3" y="235.5">1k</text>
<text x="346.6" y="244.4">XL-2012UVA</text>
<text x="359.3" y="244.4">1k</text>
<text x="109.1" y="254.6">CFG3_SDA</text>
<text x="109.1" y="259.7">CFG2_SCL</text>
</g>
<g font-size="1.8">
<text x="54.9" y="69.4">13</text>
<text x="58" y="70.7">EH</text>
<text x="64.8" y="70.7">GND</text>
<text x="69.8" y="69.4">A1B12</text>
<text x="69.8" y="72">A4B9</text>
<text x="63.8" y="73.2">VBUS</text>
<text x="64" y="75.8">SBU2</text>
<text x="69.8" y="74.5">B8</text>
<text x="69.8" y="77">A5</text>
<text x="135.9" y="77">8</text>
<text x="146.9" y="72.1" transform="rotate(-90 146.9 72.1)">1</text>
<text x="148.2" y="76.9" transform="rotate(-90 148.2 76.9)">VHV</text>
<text x="157.5" y="77">9</text>
<text x="321.3" y="73.2">1</text>
<text x="321.3" y="75.8">2</text>
<text x="323.4" y="74.5">IN</text>
<text x="323.4" y="77">GND</text>
<text x="332.9" y="74.5">OUT</text>
<text x="337.8" y="73.2">5</text>
<text x="65.2" y="78.3">CC1</text>
<text x="65.5" y="80.8">Dn2</text>
<text x="65.5" y="83.4">Dp1</text>
<text x="69.8" y="79.6">B7</text>
<text x="69.8" y="82.1">A6</text>
<text x="135.9" y="82.1">4</text>
<text x="138" y="83.4">DP</text>
<text x="138" y="78.3">VBUS</text>
<text x="147.3" y="83.4">CFG3/SDA</text>
<text x="147.5" y="80.8">CFG2/SCL</text>
<text x="151.6" y="78.3">CFG1</text>
<text x="157.5" y="79.6">2</text>
<text x="157.5" y="82.1">3</text>
<text x="321.3" y="78.3">3</text>
<text x="323.4" y="79.6">EN</text>
<text x="334.1" y="79.6">NC</text>
<text x="337.8" y="78.3">4</text>
<text x="65.5" y="85.9">Dn1</text>
<text x="65.5" y="88.5">Dp2</text>
<text x="69.8" y="84.7">A7</text>
<text x="69.8" y="87.2">B6</text>
<text x="69.8" y="89.7">A8</text>
<text x="135.9" y="84.7">5</text>
<text x="135.9" y="89.7">7</text>
<text x="138" y="85.9">DM</text>
<text x="64" y="91">SBU1</text>
<text x="65.2" y="93.5">CC2</text>
<text x="69.8" y="92.3">B5</text>
<text x="69.8" y="94.8">B4A9</text>
<text x="135.9" y="92.3">6</text>
<text x="138" y="93.5">CC2</text>
<text x="138" y="91">CC1</text>
<text x="147.4" y="94.1" transform="rotate(-90 147.4 94.1)">GND</text>
<text x="153.8" y="93.5">PG</text>
<text x="157.5" y="92.3">10</text>
<text x="259.4" y="95.4" transform="rotate(-90 259.4 95.4)">3</text>
<text x="54.9" y="97.4">14</text>
<text x="58" y="98.6">EH</text>
<text x="63.8" y="96.1">VBUS</text>
<text x="64.8" y="98.6">GND</text>
<text x="69.8" y="97.4">B1A12</text>
<text x="146.4" y="96.7" transform="rotate(-90 146.4 96.7)">11</text>
<text x="252.6" y="101.2">1</text>
<text x="259.4" y="109.6" transform="rotate(-90 259.4 109.6)">2</text>
<text x="280.2" y="156" transform="rotate(-90 280.2 156)">16</text>
<text x="270.8" y="160.9">11</text>
<text x="281.5" y="160.9" transform="rotate(-90 281.5 160.9)">VDD</text>
<text x="52.2" y="167.2">3</text>
<text x="52.2" y="164.7">2</text>
<text x="52.2" y="162.1">1</text>
<text x="65.9" y="167.2">4</text>
<text x="65.9" y="164.7">5</text>
<text x="65.9" y="162.1">6</text>
<text x="270.8" y="163.4">10</text>
<text x="271.8" y="165.9">9</text>
<text x="273.9" y="167.2">C</text>
<text x="273.9" y="164.7">B</text>
<text x="273.9" y="162.1">A</text>
<text x="270.8" y="171">13</text>
<text x="270.8" y="173.6">14</text>
<text x="273.9" y="172.3">X0</text>
<text x="142.4" y="176.1">1</text>
<text x="145.2" y="177.1">1</text>
<text x="270.8" y="178.6">12</text>
<text x="270.8" y="176.1">15</text>
<text x="273.9" y="179.9">X3</text>
<text x="273.9" y="174.8">X1</text>
<text x="273.9" y="177.4">X2</text>
<text x="288.6" y="177.4">X</text>
<text x="290.8" y="176.1">3</text>
<text x="142.4" y="181.2">2</text>
<text x="145.2" y="182.2">2</text>
<text x="271.8" y="181.2">1</text>
<text x="271.8" y="183.7">5</text>
<text x="273.9" y="182.4">X4</text>
<text x="273.9" y="185">X5</text>
<text x="271.8" y="186.3">2</text>
<text x="271.8" y="188.8">4</text>
<text x="273.9" y="187.5">X6</text>
<text x="273.9" y="190.1">X7</text>
<text x="271.8" y="193.9">6</text>
<text x="273.9" y="195.1">INH</text>
<text x="280.2" y="200.4" transform="rotate(-90 280.2 200.4)">8</text>
<text x="281.5" y="198.3" transform="rotate(-90 281.5 198.3)">VSS</text>
<text x="282.8" y="200.4" transform="rotate(-90 282.8 200.4)">7</text>
<text x="284" y="198.3" transform="rotate(-90 284 198.3)">VEE</text>
</g>
<g font-size="1.8" fill="#999">
<text x="180.2" y="69.2">R2</text>
<text x="180.2" y="71.7">100k</text>
<text x="309.8" y="83.1">R7</text>
<text x="309.8" y="85.7">10k</text>
<text x="198" y="90.8">R8</text>
<text x="198" y="93.3">6.8k</text>
<text x="88.8" y="100.9">R9</text>
<text x="88.8" y="103.5">1k</text>
<text x="129.5" y="254.8">1</text>
<text x="129.5" y="257.4">2</text>
<text x="130.7" y="252.1">J3</text>
<text x="131.6" y="256.1">1</text>
<text x="129.5" y="259.9">3</text>
<text x="131.6" y="258.6">2</text>
<text x="131.6" y="261.2">3</text>
<text x="130.7" y="264.8">HX PZ2.54-1x3P WT</text>
<text x="179.2" y="266">1</text>
<text x="182.8" y="264.8">MH2</text>
</g>
<text font-size="1.5" fill="#000080" x="144.7" y="173.3">J2</text>
</svg>
